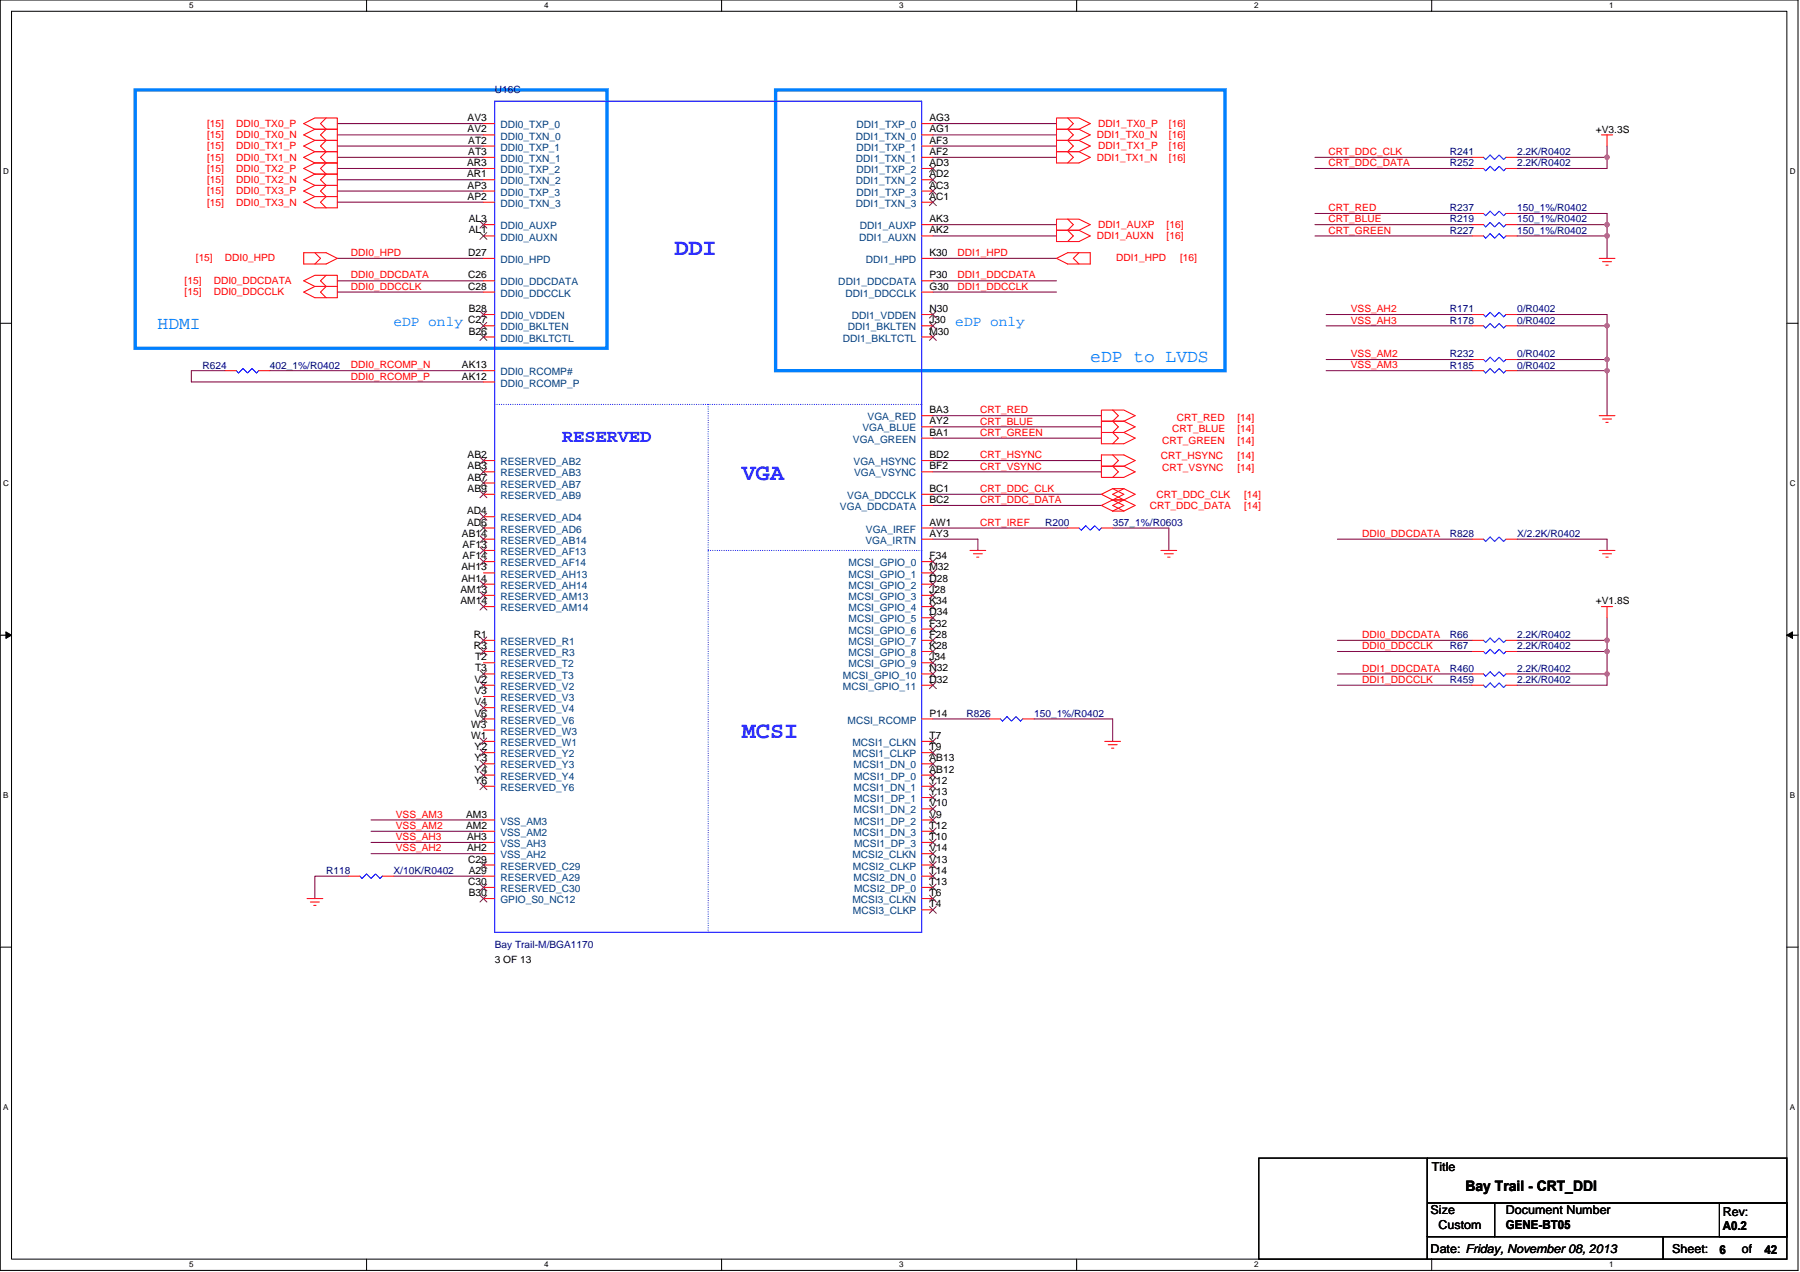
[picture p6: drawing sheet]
<svg xmlns="http://www.w3.org/2000/svg" width="297mm" height="210mm" viewBox="0 0 297 210" stroke-linecap="round" stroke-linejoin="round" font-family="sans-serif">
<path d="M0 0h296.7v209.7h-296.7zM1.9 1.9h293v206h-293z" fill="none" stroke="#000" stroke-width=".17"/>
<g fill="#fff">
<path d="M31.2 .2h.7v1.5h-.7z"/>
<path d="M31.2 208h.7v1.5h-.7z"/>
</g>
<path d="M60.5 0v1.9M60.5 207.9v1.8" fill="none" stroke="#000" stroke-width=".17"/>
<g fill="#fff">
<path d="M89.8 .2h.7v1.5h-.7z"/>
<path d="M89.8 208h.7v1.5h-.7z"/>
</g>
<path d="M119.1 0v1.9M119.1 207.9v1.8" fill="none" stroke="#000" stroke-width=".17"/>
<g fill="#fff">
<path d="M148.4 .2h.7v1.5h-.7z"/>
<path d="M148.4 208h.7v1.5h-.7z"/>
</g>
<path d="M177.7 0v1.9M177.7 207.9v1.8" fill="none" stroke="#000" stroke-width=".17"/>
<g fill="#fff">
<path d="M207 .2h.7v1.5h-.7z"/>
<path d="M207 208h.7v1.5h-.7z"/>
</g>
<path d="M236.3 0v1.9M236.3 207.9v1.8" fill="none" stroke="#000" stroke-width=".17"/>
<g fill="#fff">
<path d="M265.6 .2h.7v1.5h-.7z"/>
<path d="M265.6 208h.7v1.5h-.7z"/>
<path d="M.5 27.6h1v1.5h-1z"/>
<path d="M295.3 27.6h1v1.5h-1z"/>
<path d="M.5 79.1h1v1.5h-1z"/>
<path d="M295.3 79.1h1v1.5h-1z"/>
</g>
<path d="M0 53.4h1.9M294.9 53.4h1.8" fill="none" stroke="#000" stroke-width=".17"/>
<g fill="#fff">
<path d="M.5 130.6h.9v1.5h-.9z"/>
<path d="M295.3 130.6h.9v1.5h-.9z"/>
</g>
<path d="M0 104.9h1.9M294.9 104.9h1.8" fill="none" stroke="#000" stroke-width=".17"/>
<path d="M1 104.3l.9 .6-.9 .5zM294.9 104.9l.9-.6v1.1z" fill="#000" stroke="#000" stroke-width=".17"/>
<g fill="#fff">
<path d="M.5 182.1h.9v1.5h-.9z"/>
<path d="M295.3 182.1h.9v1.5h-.9z"/>
</g>
<path d="M0 156.4h1.9M294.9 156.4h1.8M207.7 191.2h27.8v16.7h-27.8zM235.5 198.6h11.2v5.6h-11.2zM235.5 191.2h59.4v7.4h-59.4zM246.7 198.6h48.2v5.6h-48.2zM283.7 198.6h11.2v5.6h-11.2zM235.5 204.2h39v3.7h-39zM274.5 204.2h20.4v3.7h-20.4z" fill="none" stroke="#000" stroke-width=".17"/>
<path d="M22.3 14.8h77.9v42.7h-77.9zM128 14.8h74.2v46.4h-74.2z" fill="none" stroke="#0080ff" stroke-width=".55"/>
<g fill="none" stroke="#800040" stroke-width=".17">
<path d="M55.7 20.4h24.1M55.7 22.3h24.1M55.7 24.1h24.1M55.7 26h24.1M55.7 27.8h24.1M55.7 29.7h24.1M55.7 31.5h24.1M55.7 33.4h24.1M153.9 20.4h20.4M153.9 22.3h20.4M153.9 24.1h20.4M153.9 26h20.4"/>
<path d="M153.9 37.1h20.4M153.9 38.9h20.4M217 26h25.9M217 37.1h25.9M217 38.9h25.9M217 35.2h25.9M217 27.8h25.9M250.4 35.2h14.8v1.9M250.4 37.1h14.8M250.4 38.9h14.8M250.4 26h14.8M265.2 37.1v1.8"/>
<path d="M265.2 38.9v3.8M265.2 26v1.8h-14.8M265.2 24.1v1.9M55.7 42.7h24.1M55.7 46.4h24.1M55.7 48.2h24.1M153.9 42.7h20.4M153.9 46.4h20.4M153.9 48.2h20.4M218.8 53.8h24.1M218.8 51.9h24.1M218.8 59.4h24.1"/>
<path d="M250.4 51.9h14.8v1.9M250.4 53.8h14.8M250.4 59.4h14.8M265.2 59.4v1.8M265.2 53.8v5.6M37.1 61.2h-5.5v1.9h48.2M44.6 61.2h35.2M153.9 70.5h27.9M153.9 72.3h27.9M153.9 68.6h27.9M153.9 76h27.9M153.9 77.9h27.9"/>
<path d="M218.8 61.2h24.1M250.4 61.2h14.8M265.2 61.2v7.4M153.9 87.2h22.3M153.9 89h7.5v1.9M153.9 81.6h27.9M153.9 83.4h27.9M183.6 87.2h9.3v3.7M220.7 89h22.2M250.4 89h14.8v1.9M153.9 118.7h9.3M170.6 118.7h13v3.7"/>
<path d="M220.7 111.3h22.2M220.7 113.1h22.2M220.7 105.7h22.2M220.7 107.5h22.2M250.4 105.7h14.8M250.4 111.3h14.8M250.4 107.5h14.8M265.2 107.5v3.8M265.2 111.3v1.8h-14.8M265.2 102v5.5M61.2 139.1h18.6M61.2 137.2h18.6"/>
<path d="M61.2 135.4h18.6M57.5 144.6h-5.5v3.7M61.2 140.9h18.6M64.9 144.6h14.9"/>
</g>
<g fill="#f0f" stroke="#f0f" stroke-width=".17">
<circle cx="265.2" cy="38.9" r=".37"/>
<circle cx="265.2" cy="37.1" r=".36"/>
<circle cx="265.2" cy="25.9" r=".36"/>
<circle cx="265.2" cy="105.7" r=".36"/>
<circle cx="265.2" cy="111.2" r=".36"/>
<circle cx="265.2" cy="107.5" r=".36"/>
<circle cx="265.2" cy="61.2" r=".36"/>
<circle cx="265.2" cy="53.8" r=".36"/>
<circle cx="265.2" cy="59.3" r=".36"/>
</g>
<g fill="none" stroke="#f00" stroke-width=".17">
<path d="M53.8 19.5l-.9 .9 .9 .9-.9 1 .9 .9-.9 .9 .9 .9-.9 1 .9 .9-.9 .9 .9 .9-.9 1 .9 .9-.9 .9 .9 .9-.9 1 .9 .9M174.3 19.5h3.8l1.8 .9-1.8 .9h-3.8zM176.2 19.5l.9 .9-.9 .9 .9 1-.9 .9 .9 .9-.9 .9 .9 1-.9 .9M50.1 20.4l1.9-.9h3.7v1.8h-3.7zM50.1 22.3l1.9-1h3.7v1.9h-3.7zM50.1 24.1l1.9-.9h3.7v1.8h-3.7zM50.1 26l1.9-1h3.7v1.9h-3.7zM50.1 27.8l1.9-.9h3.7v1.8h-3.7zM50.1 29.7l1.9-1h3.7v1.9h-3.7zM50.1 31.5l1.9-.9h3.7v1.8h-3.7zM50.1 33.4l1.9-1h3.7v1.9h-3.7zM79.8 20.4h1.8"/>
<path d="M79.8 22.3h1.8M79.8 24.1h1.8M79.8 26h1.8M79.8 27.8h1.8M79.8 31.5h1.8M79.8 29.7h1.8M79.8 33.4h1.8M79.8 37.1h1.8M79.8 38.9h1.8M152.1 20.4h1.8M152.1 26h1.8M152.1 24.1h1.8"/>
<path d="M152.1 22.3h1.8M152.1 27.8h1.8M152.1 29.7h1.8M152.1 38.9h1.8M152.1 37.1h1.8M152.1 33.4h1.8M152.1 31.5h1.8M174.3 21.3h3.8l1.8 1-1.8 .9h-3.8zM174.3 23.2h3.8l1.8 .9-1.8 .9h-3.8zM174.3 25h3.8l1.8 1-1.8 .9h-3.8zM174.3 36.2h3.8l1.8 .9-1.8 .9h-3.8zM174.3 38h3.8l1.8 .9-1.8 1h-3.8z"/>
<path d="M176.2 36.2l.9 .9-.9 .9 .9 .9-.9 1M242.9 38.9h1.9M242.9 26h1.9M242.9 27.8h1.9M242.9 35.2h1.9M242.9 37.1h1.9M248.5 38.9h1.9M248.5 26h1.9M248.5 27.8h1.9M248.5 35.2h1.9M248.5 37.1h1.9M264.3 22.3h1.8"/>
<path d="M265.2 22.3v1.8M50.1 41.7h3.7l1.9 1-1.9 .9h-3.7zM50.1 46.4l1.9-1h3.7v1.9h-3.7zM50.1 48.2l1.9-.9h3.7v1.8h-3.7zM52 41.7l.9 1-.9 .9M53.8 45.4l-.9 1 .9 .9-.9 .9 .9 .9M79.8 42.7h1.8M79.8 46.4h1.8M79.8 48.2h1.8M79.8 53.8h1.8M79.8 51.9h1.8M79.8 55.6h1.8"/>
<path d="M152.1 55.6h1.8M152.1 53.8h1.8M152.1 51.9h1.8M152.1 48.2h1.8M152.1 46.4h1.8M152.1 42.7h1.8M174.3 42.7l1.9-1h3.7v1.9h-3.7zM178.1 41.7l-1 1 1 .9M242.9 51.9h1.9M242.9 53.8h1.9M242.9 59.4h1.9M248.5 51.9h1.9"/>
<path d="M248.5 53.8h1.9M248.5 59.4h1.9M263.9 42.7h2.6M264.5 43.2h1.4M265 43.8h.4M37.1 61.2h1.9M42.7 61.2h1.9M79.8 79.7h1.8M79.8 76h1.8M79.8 77.9h1.8M79.8 61.2h1.8M79.8 63.1h1.8"/>
<path d="M152.1 76h1.8M152.1 72.3h1.8M152.1 70.5h1.8M152.1 68.6h1.8M152.1 77.9h1.8M181.8 75.1h3.7l1.8 .9-1.8 1h-3.7zM181.8 77h3.7l1.8 .9-1.8 .9h-3.7zM181.8 69.5h3.7l1.8 1-1.8 .9h-3.7zM181.8 71.4h3.7l1.8 .9-1.8 1h-3.7zM181.8 67.7h3.7l1.8 .9-1.8 .9h-3.7zM183.6 75.1l.9 .9-.9 1 .9 .9-.9 .9M183.6 67.7l.9 .9-.9 .9 .9 1-.9 .9 .9 .9-.9 1"/>
<path d="M242.9 61.2h1.9M248.5 61.2h1.9M263.9 68.6h2.6M264.5 69.2h1.4M265 69.7h.4M79.8 98.3h1.8M79.8 87.2h1.8M79.8 85.3h1.8M79.8 81.6h1.8M79.8 89h1.8M79.8 90.9h1.8M79.8 92.7h1.8"/>
<path d="M79.8 94.6h1.8M79.8 96.4h1.8M152.1 89h1.8M152.1 87.2h1.8M152.1 83.4h1.8M152.1 81.6h1.8M152.1 94.6h1.8M152.1 98.3h1.8M152.1 92.7h1.8M152.1 96.4h1.8M160.1 90.9h2.6M160.6 91.4h1.5"/>
<path d="M161.2 92h.3M176.2 87.2h1.9M181.8 87.2h1.8M183.6 80.7l1.9 .9-1.9 .9M183.6 82.5l1.9 .9-1.9 1M185.5 80.7h-1.9l-1.8 .9 1.8 .9M185.5 80.7l-1.9 .9 1.9 .9M185.5 82.5h-1.9l-1.8 .9 1.8 1M185.5 82.5l-1.9 .9 1.9 1M185.5 80.7l1.8 .9-1.8 .9h-1.9M185.5 82.5l1.8 .9-1.8 1h-1.9M191.6 90.9h2.6"/>
<path d="M192.1 91.4h1.5M192.7 92h.4M242.9 89h1.9M248.5 89h1.9M263.9 90.9h2.6M264.5 91.4h1.4M265 92h.4M79.8 109.4h1.8M79.8 113.1h1.8M79.8 107.5h1.8M79.8 115h1.8M79.8 105.7h1.8"/>
<path d="M79.8 116.8h1.8M79.8 118.7h1.8M79.8 100.1h1.8M79.8 111.3h1.8M152.1 118.7h1.8M152.1 100.1h1.8M152.1 111.3h1.8M152.1 107.5h1.8M152.1 109.4h1.8M152.1 103.8h1.8M152.1 105.7h1.8M152.1 102h1.8"/>
<path d="M152.1 113.1h1.8M163.2 118.7h1.9M168.8 118.7h1.8M242.9 105.7h1.9M242.9 107.5h1.9M242.9 111.3h1.9M242.9 113.1h1.9M248.5 105.7h1.9M248.5 107.5h1.9M248.5 111.3h1.9M248.5 113.1h1.9M264.3 100.1h1.8"/>
<path d="M265.2 100.1v1.9M79.8 120.5h1.8M79.8 122.4h1.8M79.8 128h1.8M79.8 129.8h1.8M79.8 124.2h1.8M79.8 126.1h1.8M79.8 135.4h1.8M79.8 137.2h1.8M79.8 139.1h1.8M152.1 122.4h1.8M152.1 126.1h1.8"/>
<path d="M152.1 124.2h1.8M152.1 128h1.8M152.1 131.7h1.8M152.1 129.8h1.8M152.1 137.2h1.8M152.1 135.4h1.8M152.1 133.5h1.8M152.1 139.1h1.8M182.3 122.4h2.6M182.9 122.9h1.5M183.4 123.5h.4M50.7 148.3h2.6"/>
<path d="M51.2 148.9h1.5M51.8 149.5h.4M57.5 144.6h1.9M63.1 144.6h1.8M79.8 148.3h1.8M79.8 146.5h1.8M79.8 144.6h1.8M79.8 142.8h1.8M79.8 140.9h1.8M152.1 140.9h1.8M152.1 146.5h1.8M152.1 144.6h1.8"/>
<path d="M152.1 142.8h1.8M152.1 150.2h1.8M152.1 148.3h1.8"/>
</g>
<g fill="none" stroke="#00f" stroke-width=".17">
<path d="M81.6 16.7h70.5v137.2h-70.5zM244.8 26l.4 .3 .7-.7 .8 .7 .7-.7 .7 .7 .4-.3M244.8 35.2l.4 .4 .7-.7 .8 .7 .7-.7 .7 .7 .4-.4M248.5 38.9l-.4 .4-.7-.7-.7 .7-.8-.7-.7 .7-.4-.4M248.5 27.8l-.4 .4-.7-.7-.7 .7-.8-.7-.7 .7-.4-.4M248.5 37.1l-.4 .4-.7-.8-.7 .8-.8-.8-.7 .8-.4-.4M248.5 51.9l-.4 .4-.7-.7-.7 .7-.8-.7-.7 .7-.4-.4M248.5 53.8l-.4 .3-.7-.7-.7 .7-.8-.7-.7 .7-.4-.3M248.5 59.4l-.4 .3-.7-.7-.7 .7-.8-.7-.7 .7-.4-.3M42.7 61.2l-.4 .4-.7-.8-.8 .8-.7-.8-.7 .8-.4-.4M248.5 61.2l-.4 .4-.7-.8-.7 .8-.8-.8-.7 .8-.4-.4M181.8 87.2l-.4 .3-.7-.7-.8 .7-.7-.7-.8 .7-.3-.3"/>
<path d="M248.5 89l-.4 .4-.7-.8-.7 .8-.8-.8-.7 .8-.4-.4M165.1 118.7l.3 .3 .8-.7 .7 .7 .8-.7 .7 .7 .4-.3M244.8 105.7l.4 .4 .7-.8 .8 .8 .7-.8 .7 .8 .4-.4M244.8 107.5l.4 .4 .7-.7 .8 .7 .7-.7 .7 .7 .4-.4M244.8 111.3l.4 .3 .7-.7 .8 .7 .7-.7 .7 .7 .4-.3M244.8 113.1l.4 .4 .7-.8 .8 .8 .7-.8 .7 .8 .4-.4M59.4 144.6l.4 .4 .7-.7 .7 .7 .8-.7 .7 .7 .4-.4"/>
</g>
<path d="M81.6 66.8h70.5M116.9 66.8v87.1M152.1 66.8h.1M116.9 90.9h35.2M152.1 90.9h.1M116.9 153.9h.1" fill="none" stroke="#00f" stroke-width=".17" stroke-dasharray="0 .3"/>
<g fill="none" stroke="#804000" stroke-width=".17">
<path d="M79.2 36.5l1.1 1.2M79.2 38.4l1.1 1.1M80.3 36.5l-1.1 1.2M80.3 38.4l-1.1 1.1M153.4 27.3l1.1 1.1M153.4 29.1l1.1 1.1M153.4 32.8l1.1 1.2M153.4 31l1.1 1.1M154.5 27.3l-1.1 1.1M154.5 29.1l-1.1 1.1M154.5 32.8l-1.1 1.2M154.5 31l-1.1 1.1"/>
<path d="M79.2 53.2l1.1 1.2M79.2 51.4l1.1 1.1M79.2 55.1l1.1 1.1M80.3 53.2l-1.1 1.2M80.3 51.4l-1.1 1.1M80.3 55.1l-1.1 1.1M153.4 55.1l1.1 1.1M153.4 53.2l1.1 1.2M153.4 51.4l1.1 1.1M154.5 55.1l-1.1 1.1M154.5 53.2l-1.1 1.2M154.5 51.4l-1.1 1.1"/>
<path d="M79.2 79.2l1.1 1.1M79.2 75.5l1.1 1.1M79.2 77.3l1.1 1.2M80.3 79.2l-1.1 1.1M80.3 75.5l-1.1 1.1M80.3 77.3l-1.1 1.2M79.2 97.7l1.1 1.1M79.2 86.6l1.1 1.1M79.2 84.8l1.1 1.1M79.2 81l1.1 1.2M79.2 88.5l1.1 1.1M79.2 90.3l1.1 1.1"/>
<path d="M79.2 92.2l1.1 1.1M79.2 95.9l1.1 1.1M79.2 99.6l1.1 1.1M80.3 97.7l-1.1 1.1M80.3 86.6l-1.1 1.1M80.3 84.8l-1.1 1.1M80.3 81l-1.1 1.2M80.3 88.5l-1.1 1.1M80.3 90.3l-1.1 1.1M80.3 92.2l-1.1 1.1M80.3 95.9l-1.1 1.1M80.3 99.6l-1.1 1.1"/>
<path d="M153.4 99.6l1.1 1.1M153.4 94l1.1 1.1M153.4 97.7l1.1 1.1M153.4 92.2l1.1 1.1M153.4 95.9l1.1 1.1M154.5 99.6l-1.1 1.1M154.5 94l-1.1 1.1M154.5 97.7l-1.1 1.1M154.5 92.2l-1.1 1.1M154.5 95.9l-1.1 1.1M79.2 112.6l1.1 1.1M79.2 107l1.1 1.1"/>
<path d="M79.2 105.2l1.1 1.1M79.2 116.3l1.1 1.1M79.2 118.1l1.1 1.2M79.2 110.7l1.1 1.1M80.3 112.6l-1.1 1.1M80.3 107l-1.1 1.1M80.3 105.2l-1.1 1.1M80.3 116.3l-1.1 1.1M80.3 118.1l-1.1 1.2M80.3 110.7l-1.1 1.1M153.4 110.7l1.1 1.1M153.4 107l1.1 1.1"/>
<path d="M153.4 108.9l1.1 1.1M153.4 103.3l1.1 1.1M153.4 105.2l1.1 1.1M153.4 101.4l1.1 1.2M153.4 112.6l1.1 1.1M154.5 110.7l-1.1 1.1M154.5 107l-1.1 1.1M154.5 108.9l-1.1 1.1M154.5 103.3l-1.1 1.1M154.5 105.2l-1.1 1.1M154.5 101.4l-1.1 1.2M154.5 112.6l-1.1 1.1"/>
<path d="M79.2 121.8l1.1 1.2M79.2 127.4l1.1 1.1M79.2 129.2l1.1 1.2M79.2 123.7l1.1 1.1M79.2 125.5l1.1 1.2M80.3 121.8l-1.1 1.2M80.3 127.4l-1.1 1.1M80.3 129.2l-1.1 1.2M80.3 123.7l-1.1 1.1M80.3 125.5l-1.1 1.2M153.4 121.8l1.1 1.2M153.4 125.5l1.1 1.2"/>
<path d="M153.4 123.7l1.1 1.1M153.4 127.4l1.1 1.1M153.4 131.1l1.1 1.1M153.4 129.2l1.1 1.2M153.4 136.7l1.1 1.1M153.4 134.8l1.1 1.1M153.4 133l1.1 1.1M153.4 138.5l1.1 1.1M154.5 121.8l-1.1 1.2M154.5 125.5l-1.1 1.2M154.5 123.7l-1.1 1.1M154.5 127.4l-1.1 1.1"/>
<path d="M154.5 131.1l-1.1 1.1M154.5 129.2l-1.1 1.2M154.5 136.7l-1.1 1.1M154.5 134.8l-1.1 1.1M154.5 133l-1.1 1.1M154.5 138.5l-1.1 1.1M79.2 147.8l1.1 1.1M79.2 145.9l1.1 1.2M79.2 142.2l1.1 1.2M80.3 147.8l-1.1 1.1M80.3 145.9l-1.1 1.2M80.3 142.2l-1.1 1.2"/>
<path d="M153.4 140.4l1.1 1.1M153.4 145.9l1.1 1.2M153.4 144.1l1.1 1.1M153.4 142.2l1.1 1.2M153.4 149.6l1.1 1.2M153.4 147.8l1.1 1.1M154.5 140.4l-1.1 1.1M154.5 145.9l-1.1 1.2M154.5 144.1l-1.1 1.1M154.5 142.2l-1.1 1.2M154.5 149.6l-1.1 1.2M154.5 147.8l-1.1 1.1"/>
</g>
<g font-size="3.9" fill="#00f">
<text x="111.3" y="42.2">DDI</text>
<text x="122.4" y="79.2">VGA</text>
<text x="122.4" y="121.9">MCSI</text>
</g>
<g font-size="3" fill="#0080ff">
<text x="26" y="54.3">HDMI</text>
<text x="179.9" y="59.8">eDP to LVDS</text>
</g>
<text font-size="3" fill="#00f" x="92.7" y="73">RESERVED</text>
<g font-size="2.4" fill="#0080ff">
<text x="64.9" y="53.8">eDP only</text>
<text x="157.6" y="53.8">eDP only</text>
</g>
<text font-size="2.4" x="241.8" y="196.6">Bay Trail - CRT_DDI</text>
<g font-size="2">
<text x="236.3" y="193.4">Title</text>
<text x="236.1" y="200.4">Size</text>
<text x="237.4" y="202.8">Custom</text>
<text x="248.5" y="200.4">Document Number</text>
<text x="248.5" y="202.9">GENE-BT05</text>
<text x="284.3" y="200.8">Rev:</text>
<text x="284.3" y="203.1">A0.2</text>
<text x="236.1" y="206.9">Date: Friday, November 08, 2013</text>
<text x="275.9" y="206.9">Sheet:</text>
<text x="283.7" y="207">6</text>
<text x="287.4" y="206.9">of</text>
<text x="291.2" y="207">42</text>
</g>
<g font-size="1.7" fill="#000080">
<text x="81.6" y="15.4">U16C</text>
<text x="239.2" y="25.6">R241</text>
<text x="239.2" y="27.5">R252</text>
<text x="250.4" y="25.6">2.2K/R0402</text>
<text x="250.4" y="27.5">2.2K/R0402</text>
<text x="239.2" y="34.9">R237</text>
<text x="250.4" y="34.9">150_1%/R0402</text>
<text x="239.2" y="38.6">R227</text>
<text x="239.2" y="36.7">R219</text>
<text x="250.4" y="38.6">150_1%/R0402</text>
<text x="250.4" y="36.7">150_1%/R0402</text>
<text x="239.2" y="51.6">R171</text>
<text x="239.2" y="53.4">R178</text>
<text x="250.4" y="51.6">0/R0402</text>
<text x="250.4" y="53.4">0/R0402</text>
<text x="239.2" y="59">R232</text>
<text x="250.4" y="59">0/R0402</text>
<text x="33.4" y="60.8">R624</text>
<text x="44.6" y="60.8">402_1%/R0402</text>
<text x="239.2" y="60.8">R185</text>
<text x="250.4" y="60.8">0/R0402</text>
<text x="172.5" y="86.8">R200</text>
<text x="183.6" y="86.8">357_1%/R0603</text>
<text x="239.2" y="88.6">R828</text>
<text x="250.4" y="88.6">X/2.2K/R0402</text>
<text x="239.2" y="105.3">R66</text>
<text x="239.2" y="107.2">R67</text>
<text x="250.4" y="105.3">2.2K/R0402</text>
<text x="250.4" y="107.2">2.2K/R0402</text>
<text x="239.2" y="110.9">R460</text>
<text x="239.2" y="112.7">R459</text>
<text x="250.4" y="110.9">2.2K/R0402</text>
<text x="250.4" y="112.7">2.2K/R0402</text>
<text x="159.5" y="118.3">R826</text>
<text x="170.6" y="118.3">150_1%/R0402</text>
<text x="53.8" y="144.3">R118</text>
<text x="64.9" y="144.3">X/10K/R0402</text>
<text x="81.6" y="156.5">Bay Trail-M/BGA1170</text>
</g>
<g font-size="1.7" fill="#f00">
<text x="34.2" y="21">[15]</text>
<text x="34.2" y="22.8">[15]</text>
<text x="39" y="21">DDI0_TX0_P</text>
<text x="39" y="22.8">DDI0_TX0_N</text>
<text x="181" y="22.8">DDI1_TX0_N</text>
<text x="181.2" y="21">DDI1_TX0_P</text>
<text x="192.9" y="22.8">[16]</text>
<text x="192.9" y="21">[16]</text>
<text x="34.2" y="24.7">[15]</text>
<text x="34.2" y="26.5">[15]</text>
<text x="34.2" y="28.4">[15]</text>
<text x="39" y="24.7">DDI0_TX1_P</text>
<text x="39" y="26.5">DDI0_TX1_N</text>
<text x="39" y="28.4">DDI0_TX2_P</text>
<text x="181" y="26.5">DDI1_TX1_N</text>
<text x="181.2" y="24.7">DDI1_TX1_P</text>
<text x="192.9" y="26.5">[16]</text>
<text x="192.9" y="24.7">[16]</text>
<text x="219.2" y="25.6">CRT_DDC_CLK</text>
<text x="219.2" y="27.4">CRT_DDC_DATA</text>
<text x="34.2" y="30.2">[15]</text>
<text x="34.2" y="32.1">[15]</text>
<text x="34.2" y="33.9">[15]</text>
<text x="39" y="30.2">DDI0_TX2_N</text>
<text x="39" y="32.1">DDI0_TX3_P</text>
<text x="39" y="33.9">DDI0_TX3_N</text>
<text x="219.2" y="34.9">CRT_RED</text>
<text x="181" y="39.5">DDI1_AUXN</text>
<text x="181.2" y="37.7">DDI1_AUXP</text>
<text x="192.5" y="39.5">[16]</text>
<text x="192.5" y="37.7">[16]</text>
<text x="219.2" y="36.7">CRT_BLUE</text>
<text x="219.2" y="38.6">CRT_GREEN</text>
<text x="30.5" y="46.9">[15]</text>
<text x="32.3" y="43">[15]</text>
<text x="35.3" y="46.9">DDI0_DDCDATA</text>
<text x="37.1" y="43">DDI0_HPD</text>
<text x="57.9" y="42.3">DDI0_HPD</text>
<text x="57.9" y="46">DDI0_DDCDATA</text>
<text x="57.9" y="47.8">DDI0_DDCCLK</text>
<text x="158" y="42.3">DDI1_HPD</text>
<text x="158" y="46">DDI1_DDCDATA</text>
<text x="158" y="47.8">DDI1_DDCCLK</text>
<text x="184.2" y="43">DDI1_HPD</text>
<text x="194.7" y="43">[16]</text>
<text x="30.5" y="48.8">[15]</text>
<text x="35.3" y="48.8">DDI0_DDCCLK</text>
<text x="222.9" y="53.4">VSS_AH3</text>
<text x="222.9" y="51.5">VSS_AH2</text>
<text x="222.9" y="59">VSS_AM2</text>
<text x="57.9" y="60.8">DDI0_RCOMP_N</text>
<text x="57.9" y="62.7">DDI0_RCOMP_P</text>
<text x="222.9" y="60.8">VSS_AM3</text>
<text x="161.8" y="70.1">CRT_BLUE</text>
<text x="161.8" y="71.9">CRT_GREEN</text>
<text x="161.8" y="68.2">CRT_RED</text>
<text x="193.4" y="71.4">CRT_BLUE</text>
<text x="194.2" y="69.5">CRT_RED</text>
<text x="204.2" y="71.4">[14]</text>
<text x="204.2" y="69.5">[14]</text>
<text x="161.8" y="75.6">CRT_HSYNC</text>
<text x="161.8" y="77.5">CRT_VSYNC</text>
<text x="191.6" y="75.8">CRT_HSYNC</text>
<text x="191.8" y="77.7">CRT_VSYNC</text>
<text x="191.8" y="73.3">CRT_GREEN</text>
<text x="204.2" y="75.8">[14]</text>
<text x="204.2" y="77.7">[14]</text>
<text x="204.2" y="73.3">[14]</text>
<text x="161.8" y="81.2">CRT_DDC_CLK</text>
<text x="161.8" y="83.1">CRT_DDC_DATA</text>
<text x="190.8" y="82.1">CRT_DDC_CLK</text>
<text x="205.3" y="82.1">[14]</text>
<text x="161.8" y="86.8">CRT_IREF</text>
<text x="189.7" y="84">CRT_DDC_DATA</text>
<text x="205.3" y="84">[14]</text>
<text x="224.8" y="88.6">DDI0_DDCDATA</text>
<text x="224.8" y="105.3">DDI0_DDCDATA</text>
<text x="224.8" y="107.2">DDI0_DDCCLK</text>
<text x="224.8" y="110.9">DDI1_DDCDATA</text>
<text x="224.8" y="112.7">DDI1_DDCCLK</text>
<text x="65.3" y="136.8">VSS_AM2</text>
<text x="65.3" y="135">VSS_AM3</text>
<text x="65.3" y="138.7">VSS_AH3</text>
<text x="65.3" y="140.5">VSS_AH2</text>
</g>
<g font-size="1.7">
<text x="77.2" y="20">AV3</text>
<text x="77.2" y="21.9">AV2</text>
<text x="77.3" y="23.7">AT2</text>
<text x="153.4" y="21.9">AG1</text>
<text x="153.4" y="20">AG3</text>
<text x="153.4" y="23.7">AF3</text>
<text x="263.4" y="21.9">+V3.3S</text>
<text x="77.1" y="27.4">AR3</text>
<text x="77.1" y="29.3">AR1</text>
<text x="77.3" y="25.6">AT3</text>
<text x="153.4" y="25.6">AF2</text>
<text x="153.4" y="29.3">AD2</text>
<text x="153.4" y="27.4">AD3</text>
<text x="77.2" y="31.1">AP3</text>
<text x="77.2" y="33">AP2</text>
<text x="153.4" y="33">AC1</text>
<text x="153.4" y="31.1">AC3</text>
<text x="77.4" y="36.7">AL3</text>
<text x="77.4" y="38.5">AL1</text>
<text x="153.4" y="38.5">AK2</text>
<text x="153.4" y="36.7">AK3</text>
<text x="77.3" y="42.2">D27</text>
<text x="77.3" y="46">C26</text>
<text x="77.3" y="47.8">C28</text>
<text x="153.4" y="47.8">G30</text>
<text x="153.4" y="46">P30</text>
<text x="153.4" y="42.2">K30</text>
<text x="77.3" y="53.4">C27</text>
<text x="77.4" y="51.5">B28</text>
<text x="153.4" y="51.5">N30</text>
<text x="153.4" y="53.4">J30</text>
<text x="77.4" y="55.2">B26</text>
<text x="153.4" y="55.2">M30</text>
<text x="76.2" y="60.8">AK13</text>
<text x="76.2" y="62.7">AK12</text>
<text x="153.4" y="68.2">BA3</text>
<text x="153.4" y="71.9">BA1</text>
<text x="153.4" y="70.1">AY2</text>
<text x="77.2" y="75.6">AB2</text>
<text x="77.2" y="77.5">AB3</text>
<text x="153.4" y="77.5">BF2</text>
<text x="153.4" y="75.6">BD2</text>
<text x="77.2" y="79.3">AB7</text>
<text x="77.2" y="81.2">AB9</text>
<text x="153.4" y="81.2">BC1</text>
<text x="153.4" y="83">BC2</text>
<text x="76.2" y="88.6">AB14</text>
<text x="77.1" y="86.8">AD6</text>
<text x="77.1" y="84.9">AD4</text>
<text x="153.4" y="88.6">AY3</text>
<text x="153.4" y="86.8">AW1</text>
<text x="76.2" y="94.2">AH13</text>
<text x="76.3" y="90.5">AF13</text>
<text x="76.3" y="92.3">AF14</text>
<text x="153.4" y="94.2">M32</text>
<text x="153.4" y="92.3">F34</text>
<text x="76" y="97.9">AM13</text>
<text x="76" y="99.7">AM14</text>
<text x="76.2" y="96">AH14</text>
<text x="153.4" y="99.7">K34</text>
<text x="153.4" y="97.9">J28</text>
<text x="153.4" y="101.6">D34</text>
<text x="153.4" y="96">D28</text>
<text x="263.4" y="99.8">+V1.8S</text>
<text x="78.2" y="107.1">R3</text>
<text x="78.2" y="105.3">R1</text>
<text x="153.4" y="107.1">K28</text>
<text x="153.4" y="103.4">F32</text>
<text x="153.4" y="105.3">F28</text>
<text x="78.3" y="112.7">V2</text>
<text x="78.4" y="109">T2</text>
<text x="78.4" y="110.8">T3</text>
<text x="153.4" y="109">J34</text>
<text x="153.4" y="110.8">N32</text>
<text x="153.4" y="112.7">D32</text>
<text x="78.3" y="114.6">V3</text>
<text x="78.3" y="116.4">V4</text>
<text x="78.3" y="118.3">V6</text>
<text x="153.4" y="118.3">P14</text>
<text x="77.7" y="120.1">W3</text>
<text x="77.7" y="122">W1</text>
<text x="78.3" y="123.8">Y2</text>
<text x="78.3" y="125.7">Y3</text>
<text x="153.4" y="123.8">T9</text>
<text x="153.4" y="122">T7</text>
<text x="153.4" y="125.7">AB13</text>
<text x="78.3" y="127.6">Y4</text>
<text x="78.3" y="129.4">Y6</text>
<text x="153.4" y="127.6">AB12</text>
<text x="153.4" y="131.3">Y13</text>
<text x="153.4" y="129.4">Y12</text>
<text x="76.9" y="135">AM3</text>
<text x="76.9" y="136.8">AM2</text>
<text x="153.4" y="135">V9</text>
<text x="153.4" y="136.8">T12</text>
<text x="153.4" y="133.1">V10</text>
<text x="77.1" y="138.7">AH3</text>
<text x="77.1" y="140.5">AH2</text>
<text x="77.3" y="142.4">C29</text>
<text x="153.4" y="142.4">V13</text>
<text x="153.4" y="138.7">T10</text>
<text x="153.4" y="140.5">V14</text>
<text x="77.3" y="146.1">C30</text>
<text x="77.4" y="147.9">B30</text>
<text x="77.4" y="144.2">A29</text>
<text x="153.4" y="149.8">T4</text>
<text x="153.4" y="146.1">T13</text>
<text x="153.4" y="147.9">T6</text>
<text x="153.4" y="144.2">T14</text>
<text x="81.6" y="158.9">3 OF 13</text>
</g>
<g font-size="1.7" fill="#004080">
<text x="82.6" y="21.2">DDI0_TXP_0</text>
<text x="82.6" y="23">DDI0_TXN_0</text>
<text x="141.2" y="23">DDI1_TXN_0</text>
<text x="141.3" y="21.2">DDI1_TXP_0</text>
<text x="82.6" y="24.9">DDI0_TXP_1</text>
<text x="82.6" y="26.7">DDI0_TXN_1</text>
<text x="82.6" y="28.6">DDI0_TXP_2</text>
<text x="141.2" y="26.7">DDI1_TXN_1</text>
<text x="141.3" y="24.9">DDI1_TXP_1</text>
<text x="141.3" y="28.6">DDI1_TXP_2</text>
<text x="82.6" y="32.3">DDI0_TXP_3</text>
<text x="82.6" y="30.4">DDI0_TXN_2</text>
<text x="82.6" y="34.1">DDI0_TXN_3</text>
<text x="141.2" y="30.4">DDI1_TXN_2</text>
<text x="141.2" y="34.1">DDI1_TXN_3</text>
<text x="141.3" y="32.3">DDI1_TXP_3</text>
<text x="82.6" y="37.8">DDI0_AUXP</text>
<text x="82.6" y="39.7">DDI0_AUXN</text>
<text x="141.8" y="39.7">DDI1_AUXN</text>
<text x="141.9" y="37.8">DDI1_AUXP</text>
<text x="82.6" y="43.4">DDI0_HPD</text>
<text x="82.6" y="47.1">DDI0_DDCDATA</text>
<text x="138.3" y="47.1">DDI1_DDCDATA</text>
<text x="142.9" y="43.4">DDI1_HPD</text>
<text x="82.6" y="49">DDI0_DDCCLK</text>
<text x="82.6" y="52.7">DDI0_VDDEN</text>
<text x="139.5" y="49">DDI1_DDCCLK</text>
<text x="140.6" y="52.7">DDI1_VDDEN</text>
<text x="82.6" y="54.5">DDI0_BKLTEN</text>
<text x="82.6" y="56.4">DDI0_BKLTCTL</text>
<text x="139.1" y="56.4">DDI1_BKLTCTL</text>
<text x="139.9" y="54.5">DDI1_BKLTEN</text>
<text x="82.6" y="62">DDI0_RCOMP#</text>
<text x="82.6" y="63.8">DDI0_RCOMP_P</text>
<text x="142.3" y="71.2">VGA_BLUE</text>
<text x="143.2" y="69.4">VGA_RED</text>
<text x="82.6" y="76.8">RESERVED_AB2</text>
<text x="140.8" y="73.1">VGA_GREEN</text>
<text x="140.9" y="76.8">VGA_HSYNC</text>
<text x="82.6" y="80.5">RESERVED_AB7</text>
<text x="82.6" y="82.4">RESERVED_AB9</text>
<text x="82.6" y="78.7">RESERVED_AB3</text>
<text x="139.8" y="82.4">VGA_DDCCLK</text>
<text x="140.9" y="78.7">VGA_VSYNC</text>
<text x="82.6" y="87.9">RESERVED_AD6</text>
<text x="82.6" y="86.1">RESERVED_AD4</text>
<text x="82.6" y="89.8">RESERVED_AB14</text>
<text x="138.6" y="84.2">VGA_DDCDATA</text>
<text x="142.8" y="89.8">VGA_IRTN</text>
<text x="142.9" y="87.9">VGA_IREF</text>
<text x="82.6" y="91.6">RESERVED_AF13</text>
<text x="82.6" y="93.5">RESERVED_AF14</text>
<text x="82.6" y="95.3">RESERVED_AH13</text>
<text x="140" y="95.3">MCSI_GPIO_1</text>
<text x="140" y="93.5">MCSI_GPIO_0</text>
<text x="82.6" y="99">RESERVED_AM13</text>
<text x="82.6" y="97.2">RESERVED_AH14</text>
<text x="82.6" y="100.9">RESERVED_AM14</text>
<text x="140" y="100.9">MCSI_GPIO_4</text>
<text x="140" y="99">MCSI_GPIO_3</text>
<text x="140" y="97.2">MCSI_GPIO_2</text>
<text x="82.6" y="106.5">RESERVED_R1</text>
<text x="140" y="104.6">MCSI_GPIO_6</text>
<text x="140" y="106.5">MCSI_GPIO_7</text>
<text x="140" y="102.7">MCSI_GPIO_5</text>
<text x="82.6" y="110.2">RESERVED_T2</text>
<text x="82.6" y="113.9">RESERVED_V2</text>
<text x="82.6" y="108.3">RESERVED_R3</text>
<text x="82.6" y="112">RESERVED_T3</text>
<text x="139.1" y="112">MCSI_GPIO_10</text>
<text x="139.1" y="113.9">MCSI_GPIO_11</text>
<text x="140" y="108.3">MCSI_GPIO_8</text>
<text x="140" y="110.2">MCSI_GPIO_9</text>
<text x="82.6" y="115.7">RESERVED_V3</text>
<text x="82.6" y="117.6">RESERVED_V4</text>
<text x="82.6" y="119.4">RESERVED_V6</text>
<text x="139.9" y="119.4">MCSI_RCOMP</text>
<text x="82.6" y="121.3">RESERVED_W3</text>
<text x="82.6" y="123.1">RESERVED_W1</text>
<text x="82.6" y="125">RESERVED_Y2</text>
<text x="140.7" y="123.1">MCSI1_CLKN</text>
<text x="140.8" y="125">MCSI1_CLKP</text>
<text x="82.6" y="128.7">RESERVED_Y4</text>
<text x="82.6" y="130.6">RESERVED_Y6</text>
<text x="82.6" y="126.9">RESERVED_Y3</text>
<text x="140.9" y="126.9">MCSI1_DN_0</text>
<text x="140.9" y="130.6">MCSI1_DN_1</text>
<text x="140.9" y="128.7">MCSI1_DP_0</text>
<text x="82.6" y="136.1">VSS_AM3</text>
<text x="82.6" y="138">VSS_AM2</text>
<text x="140.9" y="138">MCSI1_DN_3</text>
<text x="140.9" y="134.3">MCSI1_DN_2</text>
<text x="140.9" y="132.4">MCSI1_DP_1</text>
<text x="140.9" y="136.1">MCSI1_DP_2</text>
<text x="82.6" y="143.6">RESERVED_C29</text>
<text x="82.6" y="139.8">VSS_AH3</text>
<text x="82.6" y="141.7">VSS_AH2</text>
<text x="140.7" y="141.7">MCSI2_CLKN</text>
<text x="140.8" y="143.6">MCSI2_CLKP</text>
<text x="140.9" y="139.8">MCSI1_DP_3</text>
<text x="82.6" y="149.1">GPIO_S0_NC12</text>
<text x="82.6" y="147.3">RESERVED_C30</text>
<text x="82.6" y="145.4">RESERVED_A29</text>
<text x="140.7" y="149.1">MCSI3_CLKN</text>
<text x="140.9" y="145.4">MCSI2_DN_0</text>
<text x="140.9" y="147.3">MCSI2_DP_0</text>
<text x="140.8" y="151">MCSI3_CLKP</text>
</g>
<g font-size="1.3">
<text x="31.2" y="1.4">5</text>
<text x="89.8" y="1.4">4</text>
<text x="148.4" y="1.4">3</text>
<text x="207" y="1.4">2</text>
<text x="265.6" y="1.4">1</text>
<text x=".5" y="28.8">D</text>
<text x="295.3" y="28.8">D</text>
<text x=".5" y="80.3">C</text>
<text x="295.3" y="80.3">C</text>
<text x=".5" y="131.8">B</text>
<text x="295.3" y="131.8">B</text>
<text x=".5" y="183.3">A</text>
<text x="295.3" y="183.3">A</text>
<text x="31.2" y="209.2">5</text>
<text x="89.8" y="209.2">4</text>
<text x="148.4" y="209.2">3</text>
<text x="207" y="209.2">2</text>
<text x="265.6" y="209.2">1</text>
</g>
</svg>
